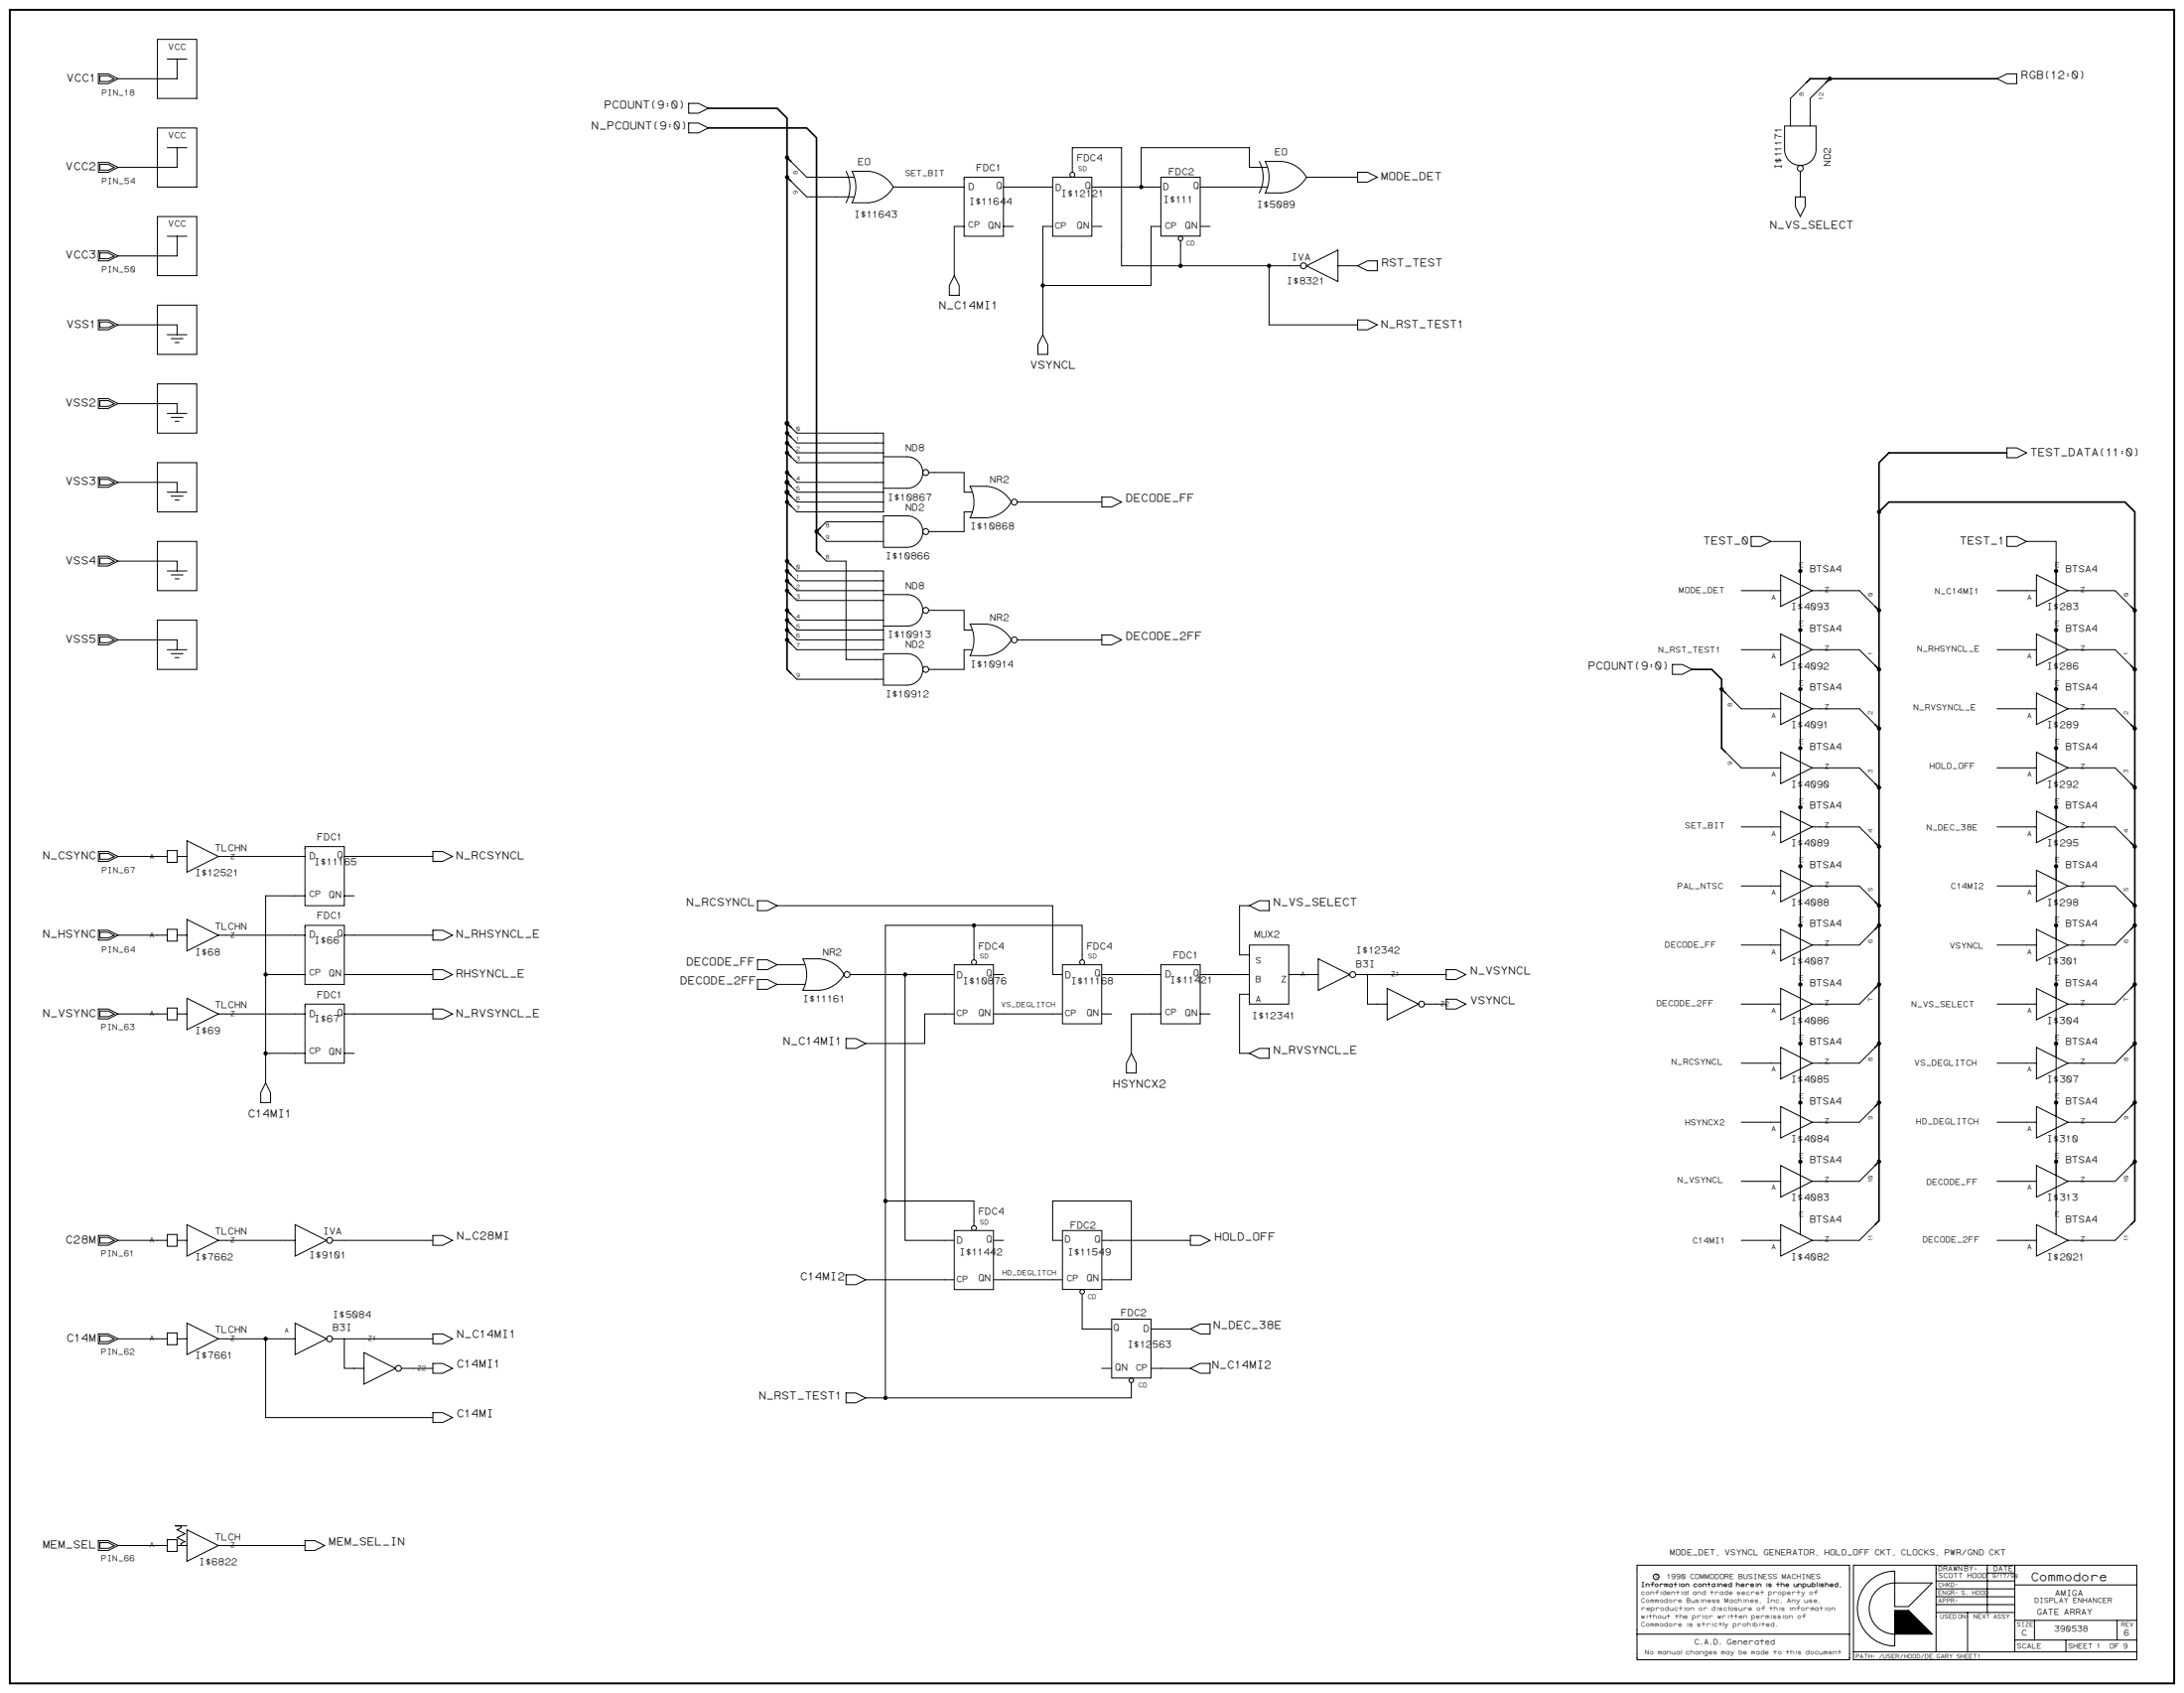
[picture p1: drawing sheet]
<svg xmlns="http://www.w3.org/2000/svg" width="1189mm" height="921mm" viewBox="0 0 1189 921" stroke-linecap="round" stroke-linejoin="round" font-family="sans-serif">
<path d="M5 5h1179v911h-1179z" fill="none" stroke="#fff" stroke-width=".54"/>
<path d="M5 5h1179v911h-1179z" fill="none" stroke="#000" stroke-width="1.1"/>
<g fill="none" stroke="#000" stroke-width=".54">
<path d="M86 21h21v33h-21zM91 32h11M96 32v11h-32M375 56h5l6 3-6 3h-5zM975 54v10M985 54v10M64 91h22M431 99l8 8h26M431 88l8 8h26M461 93a18 18 0 0 1 0 17M464 93h9a17 17 0 0 1 13 9 17 17 0 0 1-13 8h-9a18 18 0 0 0 0-17zM584 94v-14h26v65h81"/>
<path d="M680 91v-11h-59v22h6M718 96h21M980 96v11M519 102h-33M552 102h21M621 102h-27M659 102h21M64 139h22M519 123v27M573 123h-5v59M594 123h6M627 123v32h-59"/>
<path d="M643 134v11M702 145h-11v32h48M734 145h5M64 177h22M64 220h22M431 232l3 4h43M434 241h43M434 252h43M434 246h43M509 257h16v11M64 262h22M431 265l3 3h43"/>
<path d="M434 262h43M434 279h43M434 273h43M525 279v10h-16M557 273h43M450 284h27M450 295h27M964 295h16v377M1103 295h16v369M64 305h22M434 311h43M434 316h43"/>
<path d="M450 305h11v54h16M434 337h43M434 327h43M434 321h43M509 332h16v11M948 321h16M991 321h21M1087 321h16M1130 321h21M64 348h22M434 343h43M434 353h43"/>
<path d="M434 348h43M525 353v11h-16M557 348h43M948 353h16M991 353h21M1087 353h16M1130 353h21M434 370h43M948 386h16M991 386h21M1087 386h16M1130 386h21"/>
<path d="M948 418h16M991 418h21M1087 418h16M1130 418h21M102 457l17 9-17 9zM948 450h16M991 450h21M1087 450h16M1130 450h21M64 466h27M91 463h5v6h-5zM96 466h6"/>
<path d="M119 466h42M193 466h43M161 487h-16v102M423 493h150v37M680 493h-5v27M948 482h16M991 482h21M1087 482h16M1130 482h21M64 509h22M123 509h38M193 509h43"/>
<path d="M530 503h59v17M530 503h-48v150h48v11M530 503v17M969 506l17 8-17 9zM969 514h-21M980 503v8M986 514h26M1087 514h16M1130 514h21M145 530h16M193 530h43M423 536h11"/>
<path d="M423 525h11M466 530h27M514 530h-21v145h21M605 530h22M659 530h16M707 530h5M755 530h32M969 538l17 8-17 9zM980 536v7M64 552h22M123 552h38M193 552h43"/>
<path d="M514 552h-11v16h-32M546 552h27M627 552h-11v21M675 541v32h5M782 546h5M969 546h-21M986 546h26M1087 546h16M1130 546h21M145 573h16M969 570l17 8-17 9zM969 578h-21"/>
<path d="M980 568v7M986 578h26M1087 578h16M1130 578h21M980 600v7M969 602l17 9-17 8zM969 611h-21M986 611h26M1087 611h16M1130 611h21M969 634l17 9-17 8zM980 632v8"/>
<path d="M482 653v108M969 643h-21M986 643h26M1087 643h16M1130 643h21M64 675h22M123 675h32M187 675h49M573 675v-22h43v43h-11M605 675h43M969 666l17 9-17 8zM969 675h-21"/>
<path d="M986 675h26M1087 675h16M1130 675h21M471 696h43M546 696h27M589 707v16h11M64 728h22M123 728h22M155 728h-10v43h91M198 728h38M632 723h16M225 744h11"/>
<path d="M616 755v6h-145M632 744h16M648 744l5-2h6v5h-6zM91 838h5v6h-5zM102 832l17 9-17 8zM102 830h-7h4v1l-3 1 5 2-5 3 5 2-2 1v1M64 841h27M96 841h6M119 841h47M1054 852v47M1082 852v25M1082 856h15"/>
<path d="M1097 852v47M1017 861a20 20 0 0 0-4 22 20 20 0 0 0 18 13v-20h8l13 13h-21a14 14 0 0 1-14-14 14 14 0 0 1 14-14h21l-13 13h-8v-19a20 20 0 0 0-14 6zM1031 877h9M1031 878h10M1031 879h11M1031 877h8M1031 880h12M1031 876h8M1031 878h9M1031 879h10M1031 880h11M1054 877h43"/>
<path d="M1054 873h43M1054 869h43M1054 864h43M1054 860h43M1071 877v22M1097 862h66M1009 899v4h154v-51h-154v47h154M1031 882h13M1031 881h12M1031 883h14M1031 884h15M1031 885h16"/>
<path d="M1031 886h18M1031 887h19M1031 888h20M1031 881h13M1031 882h14M1031 883h15M1031 884h16M1031 885h17M1031 889h20M1031 886h17M1031 887h18M1031 888h19"/>
<path d="M1097 892h66M1097 882h66M1107 882v10M1125 892v7M1152 882v10"/>
<circle cx="996" cy="43" r=".9"/>
<circle cx="428" cy="86" r=".9"/>
<circle cx="428" cy="96" r=".9"/>
<circle cx="584" cy="95" r="1.3"/>
<circle cx="621" cy="102" r=".9"/>
<circle cx="568" cy="155" r=".9"/>
<circle cx="643" cy="145" r=".9"/>
<circle cx="691" cy="145" r=".9"/>
<circle cx="428" cy="236" r=".9"/>
<circle cx="428" cy="241" r=".9"/>
<circle cx="428" cy="257" r=".9"/>
<circle cx="428" cy="246" r=".9"/>
<circle cx="428" cy="273" r=".9"/>
<circle cx="1023" cy="279" r=".9"/>
<circle cx="444" cy="289" r=".9"/>
<circle cx="428" cy="316" r=".9"/>
<circle cx="428" cy="305" r=".9"/>
<circle cx="428" cy="311" r=".9"/>
<circle cx="980" cy="311" r=".9"/>
<circle cx="1119" cy="311" r=".9"/>
<circle cx="428" cy="337" r=".9"/>
<circle cx="428" cy="321" r=".9"/>
<circle cx="428" cy="332" r=".9"/>
<circle cx="1023" cy="332" r=".9"/>
<circle cx="1162" cy="332" r=".9"/>
<circle cx="428" cy="343" r=".9"/>
<circle cx="428" cy="348" r=".9"/>
<circle cx="980" cy="343" r=".9"/>
<circle cx="1119" cy="343" r=".9"/>
<circle cx="937" cy="375" r=".9"/>
<circle cx="980" cy="375" r=".9"/>
<circle cx="1023" cy="364" r=".9"/>
<circle cx="1119" cy="375" r=".9"/>
<circle cx="1162" cy="364" r=".9"/>
<circle cx="1023" cy="396" r=".9"/>
<circle cx="1162" cy="396" r=".9"/>
<circle cx="980" cy="407" r=".9"/>
<circle cx="1119" cy="407" r=".9"/>
<circle cx="980" cy="439" r=".9"/>
<circle cx="1023" cy="428" r=".9"/>
<circle cx="1119" cy="439" r=".9"/>
<circle cx="1162" cy="428" r=".9"/>
<circle cx="980" cy="471" r=".9"/>
<circle cx="1023" cy="461" r=".9"/>
<circle cx="1119" cy="471" r=".9"/>
<circle cx="1162" cy="461" r=".9"/>
<circle cx="1023" cy="493" r=".9"/>
<circle cx="1162" cy="493" r=".9"/>
<circle cx="530" cy="503" r=".9"/>
<circle cx="980" cy="503" r=".9"/>
<circle cx="1023" cy="503" r=".9"/>
<circle cx="1119" cy="503" r=".9"/>
<circle cx="1162" cy="503" r=".9"/>
<circle cx="145" cy="530" r=".9"/>
<circle cx="493" cy="530" r=".9"/>
<circle cx="980" cy="536" r=".9"/>
<circle cx="1023" cy="536" r=".9"/>
<circle cx="1119" cy="536" r=".9"/>
<circle cx="1162" cy="536" r=".9"/>
<circle cx="145" cy="573" r=".9"/>
<circle cx="980" cy="568" r=".9"/>
<circle cx="1023" cy="568" r=".9"/>
<circle cx="1119" cy="568" r=".9"/>
<circle cx="1162" cy="568" r=".9"/>
<circle cx="980" cy="600" r=".9"/>
<circle cx="1023" cy="600" r=".9"/>
<circle cx="1119" cy="600" r=".9"/>
<circle cx="1162" cy="600" r=".9"/>
<circle cx="980" cy="632" r=".9"/>
<circle cx="1023" cy="632" r=".9"/>
<circle cx="1119" cy="632" r=".9"/>
<circle cx="1162" cy="632" r=".9"/>
<circle cx="482" cy="653" r=".9"/>
<circle cx="145" cy="728" r=".9"/>
<circle cx="482" cy="761" r=".9"/>
</g>
<g fill="none" stroke="#000" stroke-width=".89">
<path d="M386 59h37l5 5v300M985 43h102M386 70h53l5 5v225M428 96l3 3M428 86l3 2M428 230l3 2M1092 246h-64l-5 6v412M428 262l3 3M1023 279l5-6h129l5 6v385M921 364h11l5 6v37"/>
<circle cx="428" cy="230" r=".9"/>
<circle cx="428" cy="268" r=".9"/>
<circle cx="428" cy="262" r=".9"/>
</g>
<g fill="#000">
<circle cx="996" cy="43" r=".9"/>
<circle cx="428" cy="86" r=".9"/>
<circle cx="428" cy="96" r=".9"/>
<circle cx="621" cy="102" r=".9"/>
<circle cx="568" cy="155" r=".9"/>
<circle cx="643" cy="145" r=".9"/>
<circle cx="691" cy="145" r=".9"/>
<circle cx="428" cy="236" r=".9"/>
<circle cx="428" cy="230" r=".9"/>
<circle cx="428" cy="241" r=".9"/>
<circle cx="428" cy="257" r=".9"/>
<circle cx="428" cy="246" r=".9"/>
<circle cx="428" cy="273" r=".9"/>
<circle cx="428" cy="268" r=".9"/>
<circle cx="428" cy="262" r=".9"/>
<circle cx="1023" cy="279" r=".9"/>
<circle cx="444" cy="289" r=".9"/>
<circle cx="428" cy="316" r=".9"/>
<circle cx="428" cy="305" r=".9"/>
<circle cx="428" cy="311" r=".9"/>
<circle cx="980" cy="311" r=".9"/>
<circle cx="1119" cy="311" r=".9"/>
<circle cx="428" cy="337" r=".9"/>
<circle cx="428" cy="321" r=".9"/>
<circle cx="428" cy="332" r=".9"/>
<circle cx="1023" cy="332" r=".9"/>
<circle cx="1162" cy="332" r=".9"/>
<circle cx="428" cy="343" r=".9"/>
<circle cx="428" cy="348" r=".9"/>
<circle cx="980" cy="343" r=".9"/>
<circle cx="1119" cy="343" r=".9"/>
<circle cx="937" cy="375" r=".9"/>
<circle cx="980" cy="375" r=".9"/>
<circle cx="1023" cy="364" r=".9"/>
<circle cx="1119" cy="375" r=".9"/>
<circle cx="1162" cy="364" r=".9"/>
<circle cx="1023" cy="396" r=".9"/>
<circle cx="1162" cy="396" r=".9"/>
<circle cx="980" cy="407" r=".9"/>
<circle cx="1119" cy="407" r=".9"/>
<circle cx="980" cy="439" r=".9"/>
<circle cx="1023" cy="428" r=".9"/>
<circle cx="1119" cy="439" r=".9"/>
<circle cx="1162" cy="428" r=".9"/>
<circle cx="980" cy="471" r=".9"/>
<circle cx="1023" cy="461" r=".9"/>
<circle cx="1119" cy="471" r=".9"/>
<circle cx="1162" cy="461" r=".9"/>
<circle cx="1023" cy="493" r=".9"/>
<circle cx="1162" cy="493" r=".9"/>
<circle cx="530" cy="503" r=".9"/>
<circle cx="980" cy="503" r=".9"/>
<circle cx="1023" cy="503" r=".9"/>
<circle cx="1119" cy="503" r=".9"/>
<circle cx="1162" cy="503" r=".9"/>
<circle cx="145" cy="530" r=".9"/>
<circle cx="493" cy="530" r=".9"/>
<circle cx="980" cy="536" r=".9"/>
<circle cx="1023" cy="536" r=".9"/>
<circle cx="1119" cy="536" r=".9"/>
<circle cx="1162" cy="536" r=".9"/>
<circle cx="145" cy="573" r=".9"/>
<circle cx="980" cy="568" r=".9"/>
<circle cx="1023" cy="568" r=".9"/>
<circle cx="1119" cy="568" r=".9"/>
<circle cx="1162" cy="568" r=".9"/>
<circle cx="980" cy="600" r=".9"/>
<circle cx="1023" cy="600" r=".9"/>
<circle cx="1119" cy="600" r=".9"/>
<circle cx="1162" cy="600" r=".9"/>
<circle cx="980" cy="632" r=".9"/>
<circle cx="1023" cy="632" r=".9"/>
<circle cx="1119" cy="632" r=".9"/>
<circle cx="1162" cy="632" r=".9"/>
<circle cx="482" cy="653" r=".9"/>
<circle cx="145" cy="728" r=".9"/>
<circle cx="482" cy="761" r=".9"/>
</g>
<path d="M573 96h21v33h-21z" fill="#fff"/>
<g fill="none" stroke="#000" stroke-width=".54">
<path d="M86 70h21v32h-21zM91 80h11M96 80v11h-10M573 96h21v33h-21zM739 94h5l6 2-6 3h-5zM86 177v16h21v-27h-21v11h10v5M91 182h11M93 184h7M95 186h2M953 292h6l5 3-5 2h-6zM54 506h5l5 3-5 2h-5zM54 507h5l3 2-3 1h-5z"/>
<path d="M86 509h5M91 506h5v6h-5zM96 509h6M102 500l17 9-17 8zM119 509h4M161 509h5M166 503h21v33h-21zM187 509h6M675 520h5M680 514h22v32h-22zM161 530h5M187 530h6"/>
<path d="M675 530h5M702 530h5M712 530h6M718 522l17 8-17 9zM744 530v16h11M755 530h-17M755 538l17 8-17 9zM787 528h6l5 2-5 3h-6zM54 549h5l5 3-5 2h-5zM54 550h5l3 2-3 1h-5zM86 552h5M91 548h5v7h-5z"/>
<path d="M96 552h6M102 543l17 9-17 8zM119 552h4M161 552h5M166 546h21v32h-21zM187 552h6M675 541h5M775 546h7M787 544h6l5 2-5 3h-6zM161 573h5M187 573h6M145 589l2 6v5h-5v-5z"/>
<path d="M1103 675h6M1109 666l17 9-17 8zM1119 664v8M1126 675h4M1160 666l-9 9M102 720l17 8-17 9zM161 720l17 8-17 9zM54 726h5l5 2-5 3h-5zM54 727h5l3 2-3 1h-5zM86 728h5M91 725h5v7h-5zM96 728h6"/>
<path d="M119 728h4M155 728h6M181 728h17M187 728v16h11M198 736l17 8-17 9zM236 726h5l5 2-5 3h-5zM600 723h5M627 723h5M648 723l5-3h6v6h-6zM218 744h7M236 742h5l5 2-5 3h-5zM600 744h5"/>
<path d="M627 744h5M236 769h5l5 2-5 3h-5zM54 838h5l5 3-5 3h-5zM54 839h5l3 2-3 1h-5zM891 889v14h116v-51h-116v37h116"/>
<circle cx="736" cy="530" r="1.6"/>
<circle cx="774" cy="546" r="1.6"/>
<circle cx="179" cy="728" r="1.6"/>
<circle cx="217" cy="744" r="1.6"/>
<circle cx="902" cy="858" r="1.6"/>
</g>
<path d="M1162 664l-2 2" fill="none" stroke="#000" stroke-width=".89"/>
<path d="M605 718h22v32h-22z" fill="#fff"/>
<g fill="none" stroke="#000" stroke-width=".54">
<path d="M627 102h5M653 102h6M627 123h5M653 123h6M605 718h22v32h-22zM461 758h5l5 3-5 2h-5zM616 752v3"/>
<circle cx="616" cy="751" r="1.2"/>
</g>
<path d="M632 96h21v32h-21z" fill="#fff"/>
<g fill="none" stroke="#000" stroke-width=".54">
<path d="M632 96h21v32h-21zM680 91h10M685 88a18 18 0 0 1 0 17M689 88h9a17 17 0 0 1 13 8 17 17 0 0 1-13 9h-9a18 18 0 0 0 0-17zM711 96h7M86 118h21v32h-21zM680 102h10M91 129h11M96 129v10h-10M643 131v3M702 145h6M711 145l17-9v17z"/>
<path d="M728 145h6M739 174h5l6 3-6 2h-5zM568 182l2 5v6h-5v-6zM54 217h5l5 3-5 2h-5zM54 218h5l3 2-3 1h-5zM86 220v16h21v-27h-21v11h10v5M91 225h11M93 227h7M95 229h2M431 238l3 3M477 236h4v43h-4M54 260h5l5 2-5 3h-5z"/>
<path d="M431 243l3 3M431 259l3 3M431 249l3 3M477 252h4M477 246h4M477 241h4M481 249h13a9 9 0 0 1 8 8 9 9 0 0 1-8 9h-13M506 257h3M54 261h5l3 2-3 1h-5zM86 262v17h21v-27h-21v10h10v6M91 268h11M93 270h7"/>
<path d="M95 272h2M431 270l3 3M431 275l3 4M477 268h4M477 262h4M477 273h4M525 268h4M525 279h4M528 265h9a17 17 0 0 1 14 8 17 17 0 0 1-14 9h-9a18 18 0 0 0 0-17zM554 273h3M600 270h5l5 3-5 3h-5zM447 291l3 4"/>
<path d="M450 284l-3 3M477 284h4M477 295h4M481 281h13a9 9 0 0 1 8 8 9 9 0 0 1-8 9h-13zM506 289h3M1092 292h6l5 3-5 2h-6zM54 303h5l5 2-5 3h-5zM54 304h5l3 1-3 2h-5zM86 305v16h21v-26h-21v10h10v6M91 311h11M93 313h7M95 315h2"/>
<path d="M431 307l3 4M969 313l17 8-17 9zM980 311v7M964 321h5M986 321h5M54 345h5l5 3-5 3h-5zM54 347h5l3 1-3 2h-5zM86 348v16h21v-27h-21v11h10v5M91 353h11M93 356h7M95 358h2M964 353h5"/>
<path d="M969 345l17 8-17 9zM980 343v7M986 353h5M969 377l17 9-17 8zM980 375v7M964 386h5M986 386h5M964 418h5M969 409l17 9-17 8zM980 407v8M986 418h5M980 439v8"/>
<path d="M964 450h5M969 441l17 9-17 8zM986 450h5M54 463h5l5 3-5 3h-5zM54 464h5l3 2-3 1h-5zM969 473l17 9-17 9zM980 471v8M412 490h6l5 3-5 2h-6zM964 482h5M986 482h5M236 506h5l5 3-5 2h-5zM412 533h6l5 3-5 2h-6z"/>
<path d="M412 522h6l5 3-5 3h-6zM434 525h4M434 536h4M437 522h9a17 17 0 0 1 13 8 17 17 0 0 1-13 9h-9a18 18 0 0 0 0-17zM463 530h3M236 549h5l5 3-5 2h-5zM54 672h5l5 3-5 3h-5zM54 673h5l3 2-3 1h-5zM86 675h5M91 672h5v6h-5zM96 675h6M102 666l17 9-17 8z"/>
<path d="M119 675h4M155 675h6M161 666l17 9-17 8zM181 675h6M236 672h5l5 3-5 3h-5zM573 675h5M600 675h5M573 696h5M600 696h5"/>
<circle cx="643" cy="130" r="1.3"/>
<circle cx="710" cy="145" r="1.6"/>
<circle cx="504" cy="257" r="1.6"/>
<circle cx="552" cy="273" r="1.6"/>
<circle cx="504" cy="289" r="1.6"/>
<circle cx="461" cy="530" r="1.6"/>
<circle cx="179" cy="675" r="1.6"/>
</g>
<path d="M428 236l3 2M428 246l3 3M428 257l3 2M428 241l3 2M428 273l3 2M428 268l3 2M447 287l-3 2 3 2M428 305l3 2" fill="none" stroke="#000" stroke-width=".89"/>
<path d="M578 669h22v33h-22z" fill="#fff"/>
<g fill="none" stroke="#000" stroke-width=".54">
<path d="M530 520v2M514 530h5M541 530h5M514 552h5M541 552h5M578 669h22v33h-22zM589 704v3"/>
<circle cx="530" cy="524" r="1.3"/>
<circle cx="589" cy="703" r="1.3"/>
</g>
<path d="M519 525h22v32h-22z" fill="#fff"/>
<g fill="none" stroke="#000" stroke-width=".54">
<path d="M54 88h5l5 3-5 3h-5zM54 89h5l3 2-3 2h-5zM54 137h5l5 2-5 3h-5zM54 138h5l3 1-3 2h-5zM54 174h5l5 3-5 2h-5zM54 175h5l3 2-3 1h-5zM589 520v2M519 525h22v32h-22zM573 530h5M600 530h5M573 552h5M600 552h5"/>
<path d="M1021 602l-9 9M1021 634l-9 9M1021 666l-9 9"/>
<circle cx="589" cy="524" r="1.3"/>
</g>
<path d="M1023 600l-2 2M1023 632l-2 2M1023 664l-2 2" fill="none" stroke="#000" stroke-width=".89"/>
<path d="M578 525h22v32h-22z" fill="#fff"/>
<g fill="none" stroke="#000" stroke-width=".54">
<path d="M54 40h5l5 3-5 3h-5zM54 41h5l3 2-3 1h-5zM983 45l-8 9M994 45l-9 9M1087 43l5-3h6v6h-6zM375 67h5l6 3-6 2h-5zM971 69h18v12a9 9 0 0 1-9 9 9 9 0 0 1-9-9zM975 64v5M985 64v5M980 93v3M977 107h6v5l-3 6-3-6zM739 145l5-3h6v5h-6z"/>
<path d="M1092 244h6l5 2-5 3h-6zM431 318l3 3M431 313l3 3M447 302l3 3M477 311h4v42h-4M477 316h4M431 323l3 4M431 334l3 3M431 340l3 3M477 337h4M477 327h4M477 321h4"/>
<path d="M481 323h13a9 9 0 0 1 8 9 9 9 0 0 1-8 9h-13M506 332h3M528 340h9a17 17 0 0 1 14 8 17 17 0 0 1-14 9h-9a18 18 0 0 0 0-17zM431 345l3 3M431 350l3 3M477 343h4M477 348h4M477 359h4M481 356h13a9 9 0 0 1 8 8 9 9 0 0 1-8 9h-13zM525 343h4M525 353h4M554 348h3"/>
<path d="M600 345h5l5 3-5 3h-5zM431 366l3 4M477 370h4M506 364h3M1012 450l9 8M161 466h5M166 461h21v32h-21zM187 466h6M236 463h5l5 3-5 3h-5zM161 487h5M187 487h6M680 493l5-3h6v5h-6z"/>
<path d="M1012 482l9 9M1021 506l-9 8M236 528h5l5 2-5 3h-5zM578 525h22v32h-22zM627 530h5M632 525h21v32h-21zM653 530h6M1021 538l-9 8M627 552h5M653 552h6M616 573l3 5v6h-6v-6zM680 573l5-3h6v6h-6z"/>
<path d="M1021 570l-9 8M514 675h5M530 664v3M541 675h5M461 694h5l5 2-5 3h-5zM514 696h5M541 696h5M166 838h5l6 3-6 3h-5z"/>
<circle cx="980" cy="92" r="1.6"/>
<circle cx="504" cy="332" r="1.6"/>
<circle cx="552" cy="348" r="1.6"/>
<circle cx="504" cy="364" r="1.6"/>
<circle cx="530" cy="668" r="1.3"/>
</g>
<g fill="none" stroke="#000" stroke-width=".89">
<path d="M985 43l-2 2M996 43l-2 2M444 300l3 2M428 316l3 2M428 311l3 2M428 337l3 3M428 332l3 2M428 321l3 3M428 343l3 2M428 348l3 2M428 364l3 2M1021 458l2 3"/>
<path d="M1021 491l2 2M1023 503l-2 3M1023 536l-2 2M1023 568l-2 2"/>
</g>
<path d="M519 669h22v33h-22z" fill="#fff"/>
<g fill="none" stroke="#000" stroke-width=".54">
<path d="M525 96h21v33h-21zM519 102h6M546 102h6M519 123h6M546 123h6M519 150l3 5v6h-5v-6zM1109 313l17 8-17 9zM1119 311v7M1012 321l9 9M1103 321h6M1126 321h4M1151 321l9 9"/>
<path d="M1012 353l9 9M1103 353h6M1109 345l17 8-17 9zM1119 343v7M1126 353h4M1151 353l9 9M910 362h6l5 2-5 3h-6zM939 377l9 9M1109 377l17 9-17 8zM1119 375v7M1012 386l9 8M1103 386h6"/>
<path d="M1126 386h4M1151 386l9 8M939 409l9 9M1012 418l9 8M1103 418h6M1109 409l17 9-17 8zM1119 407v8M1126 418h4M1151 418l9 8M1119 439v8M1103 450h6M1109 441l17 9-17 8z"/>
<path d="M1126 450h4M1151 450l9 8M1109 473l17 9-17 9zM1119 471v8M1103 482h6M1126 482h4M1151 482l9 9M1103 514h6M1109 506l17 8-17 9zM1119 503v8M1126 514h4M1160 506l-9 8"/>
<path d="M1109 538l17 8-17 9zM1119 536v7M1160 538l-9 8M1103 546h6M1126 546h4M461 565h5l5 3-5 2h-5zM1103 578h6M1109 570l17 8-17 9zM1119 568v7M1126 578h4M1160 570l-9 8M1119 600v7"/>
<path d="M1103 611h6M1109 602l17 9-17 8zM1126 611h4M1160 602l-9 9M1109 634l17 9-17 8zM1119 632v8M1160 634l-9 9M1103 643h6M1126 643h4M519 669h22v33h-22zM648 672h5l6 3-6 3h-5z"/>
</g>
<g fill="none" stroke="#000" stroke-width=".89">
<path d="M1021 330l2 2M1160 330l2 2M937 375l2 2M1021 362l2 2M1160 362l2 2M1021 394l2 2M1160 394l2 2M937 407l2 2M1021 426l2 2M1160 426l2 2M1160 458l2 3M1160 491l2 2"/>
<path d="M1162 503l-2 3M1162 536l-2 2M1162 568l-2 2M1162 600l-2 2M1162 632l-2 2"/>
</g>
<text font-size="6.5" x="1105" y="860">Commodore</text>
<g font-size="6">
<text x="36" y="44">VCC1</text>
<text x="1100" y="43">RGB(12:0)</text>
<text x="329" y="59">PCOUNT(9:0)</text>
<text x="322" y="70">N_PCOUNT(9:0)</text>
<text x="36" y="92">VCC2</text>
<text x="752" y="98">MODE_DET</text>
<text x="963" y="124">N_VS_SELECT</text>
<text x="36" y="141">VCC3</text>
<text x="752" y="145">RST_TEST</text>
<text x="511" y="168">N_C14MI1</text>
<text x="36" y="178">VSS1</text>
<text x="752" y="178">N_RST_TEST1</text>
<text x="561" y="201">VSYNCL</text>
<text x="36" y="221">VSS2</text>
<text x="1105" y="248">TEST_DATA(11:0)</text>
<text x="36" y="264">VSS3</text>
<text x="613" y="273">DECODE_FF</text>
<text x="927" y="296">TEST_0</text>
<text x="1067" y="296">TEST_1</text>
<text x="36" y="307">VSS4</text>
<text x="36" y="349">VSS5</text>
<text x="613" y="348">DECODE_2FF</text>
<text x="864" y="364">PCOUNT(9:0)</text>
<text x="23" y="467">N_CSYNC</text>
<text x="248" y="467">N_RCSYNCL</text>
<text x="374" y="493">N_RCSYNCL</text>
<text x="693" y="493">N_VS_SELECT</text>
<text x="23" y="510">N_HSYNC</text>
<text x="248" y="510">N_RHSYNCL_E</text>
<text x="373" y="525">DECODE_FF</text>
<text x="248" y="532">RHSYNCL_E</text>
<text x="800" y="530">N_VSYNCL</text>
<text x="370" y="536">DECODE_2FF</text>
<text x="800" y="546">VSYNCL</text>
<text x="23" y="553">N_VSYNC</text>
<text x="248" y="553">N_RVSYNCL_E</text>
<text x="426" y="568">N_C14MI1</text>
<text x="693" y="573">N_RVSYNCL_E</text>
<text x="606" y="591">HSYNCX2</text>
<text x="135" y="608">C14MI1</text>
<text x="36" y="676">C28M</text>
<text x="248" y="674">N_C28MI</text>
<text x="661" y="675">HOLD_OFF</text>
<text x="436" y="696">C14MI2</text>
<text x="660" y="723">N_DEC_38E</text>
<text x="36" y="730">C14M</text>
<text x="248" y="728">N_C14MI1</text>
<text x="248" y="744">C14MI1</text>
<text x="659" y="744">N_C14MI2</text>
<text x="413" y="761">N_RST_TEST1</text>
<text x="248" y="771">C14MI</text>
<text x="23" y="842">MEM_SEL</text>
<text x="179" y="840">MEM_SEL_IN</text>
</g>
<g font-size="5.2">
<text x="467" y="90">EO</text>
<text x="586" y="88">FDC4</text>
<text x="694" y="84">EO</text>
<text x="531" y="93">FDC1</text>
<text x="636" y="95">FDC2</text>
<text x="970" y="92" transform="rotate(-90 970 92)">I$11171</text>
<text x="996" y="91" transform="rotate(-90 996 91)">ND2</text>
<text x="527" y="103">D</text>
<text x="542" y="103">Q</text>
<text x="574" y="104">D</text>
<text x="577" y="107">I$12121</text>
<text x="590" y="103">Q</text>
<text x="633" y="103">D</text>
<text x="649" y="103">Q</text>
<text x="527" y="111">I$11644</text>
<text x="633" y="110">I$111</text>
<text x="684" y="113">I$5089</text>
<text x="465" y="118">I$11643</text>
<text x="538" y="124">QN</text>
<text x="586" y="124">QN</text>
<text x="645" y="124">QN</text>
<text x="703" y="141">IVA</text>
<text x="700" y="154">I$8321</text>
<text x="493" y="245">ND8</text>
<text x="539" y="262">NR2</text>
<text x="483" y="272">I$10867</text>
<text x="493" y="277">ND2</text>
<text x="528" y="288">I$10868</text>
<text x="482" y="304">I$10866</text>
<text x="985" y="311">BTSA4</text>
<text x="1124" y="311">BTSA4</text>
<text x="493" y="320">ND8</text>
<text x="975" y="332">I$4093</text>
<text x="1114" y="332">I$283</text>
<text x="539" y="337">NR2</text>
<text x="483" y="347">I$10913</text>
<text x="985" y="343">BTSA4</text>
<text x="1124" y="343">BTSA4</text>
<text x="493" y="352">ND2</text>
<text x="528" y="363">I$10914</text>
<text x="975" y="364">I$4092</text>
<text x="1114" y="364">I$286</text>
<text x="985" y="376">BTSA4</text>
<text x="1124" y="376">BTSA4</text>
<text x="482" y="379">I$10912</text>
<text x="975" y="396">I$4091</text>
<text x="1114" y="396">I$289</text>
<text x="985" y="408">BTSA4</text>
<text x="1124" y="408">BTSA4</text>
<text x="975" y="428">I$4090</text>
<text x="1114" y="428">I$292</text>
<text x="985" y="440">BTSA4</text>
<text x="1124" y="440">BTSA4</text>
<text x="173" y="457">FDC1</text>
<text x="975" y="460">I$4089</text>
<text x="1114" y="460">I$295</text>
<text x="117" y="463">TLCHN</text>
<text x="168" y="467">D</text>
<text x="183" y="467">Q</text>
<text x="171" y="470">I$11165</text>
<text x="985" y="472">BTSA4</text>
<text x="1124" y="472">BTSA4</text>
<text x="106" y="477">I$12521</text>
<text x="179" y="488">QN</text>
<text x="975" y="492">I$4088</text>
<text x="1114" y="492">I$298</text>
<text x="173" y="500">FDC1</text>
<text x="117" y="506">TLCHN</text>
<text x="183" y="510">Q</text>
<text x="683" y="510">MUX2</text>
<text x="985" y="504">BTSA4</text>
<text x="1124" y="504">BTSA4</text>
<text x="168" y="510">D</text>
<text x="171" y="513">I$66</text>
<text x="106" y="520">I$68</text>
<text x="448" y="520">NR2</text>
<text x="532" y="516">FDC4</text>
<text x="591" y="516">FDC4</text>
<text x="638" y="521">FDC1</text>
<text x="738" y="518">I$12342</text>
<text x="738" y="526">B3I</text>
<text x="975" y="525">I$4087</text>
<text x="1114" y="525">I$301</text>
<text x="179" y="531">QN</text>
<text x="521" y="532">D</text>
<text x="537" y="531">Q</text>
<text x="580" y="532">D</text>
<text x="596" y="531">Q</text>
<text x="634" y="532">D</text>
<text x="649" y="531">Q</text>
<text x="524" y="535">I$10876</text>
<text x="583" y="535">I$11168</text>
<text x="637" y="535">I$11421</text>
<text x="985" y="536">BTSA4</text>
<text x="1124" y="536">BTSA4</text>
<text x="173" y="543">FDC1</text>
<text x="437" y="545">I$11161</text>
<text x="117" y="548">TLCHN</text>
<text x="168" y="553">D</text>
<text x="171" y="556">I$67</text>
<text x="183" y="553">Q</text>
<text x="532" y="552">QN</text>
<text x="591" y="552">QN</text>
<text x="645" y="552">QN</text>
<text x="681" y="555">I$12341</text>
<text x="975" y="557">I$4086</text>
<text x="1114" y="557">I$304</text>
<text x="106" y="562">I$69</text>
<text x="985" y="568">BTSA4</text>
<text x="1124" y="568">BTSA4</text>
<text x="179" y="574">QN</text>
<text x="975" y="589">I$4085</text>
<text x="1114" y="589">I$307</text>
<text x="985" y="600">BTSA4</text>
<text x="1124" y="600">BTSA4</text>
<text x="975" y="621">I$4084</text>
<text x="1114" y="621">I$310</text>
<text x="985" y="633">BTSA4</text>
<text x="1124" y="633">BTSA4</text>
<text x="975" y="653">I$4083</text>
<text x="1114" y="653">I$313</text>
<text x="532" y="661">FDC4</text>
<text x="985" y="665">BTSA4</text>
<text x="1124" y="665">BTSA4</text>
<text x="117" y="672">TLCHN</text>
<text x="176" y="672">IVA</text>
<text x="582" y="668">FDC2</text>
<text x="521" y="677">D</text>
<text x="537" y="676">Q</text>
<text x="579" y="676">D</text>
<text x="596" y="676">Q</text>
<text x="522" y="683">I$11442</text>
<text x="581" y="683">I$11549</text>
<text x="106" y="686">I$7662</text>
<text x="168" y="684">I$9101</text>
<text x="975" y="685">I$4082</text>
<text x="1114" y="685">I$2021</text>
<text x="532" y="697">QN</text>
<text x="591" y="697">QN</text>
<text x="181" y="717">I$5084</text>
<text x="610" y="716">FDC2</text>
<text x="117" y="725">TLCHN</text>
<text x="181" y="724">B3I</text>
<text x="606" y="724">Q</text>
<text x="622" y="724">D</text>
<text x="614" y="733">I$12563</text>
<text x="106" y="739">I$7661</text>
<text x="607" y="745">QN</text>
<text x="117" y="838">TLCH</text>
<text x="108" y="852">I$6822</text>
</g>
<g font-size="4.8">
<text x="91" y="27">VCC</text>
<text x="91" y="75">VCC</text>
<text x="91" y="123">VCC</text>
<text x="527" y="123">CP</text>
<text x="574" y="124">CP</text>
<text x="634" y="124">CP</text>
<text x="168" y="488">CP</text>
<text x="683" y="524">S</text>
<text x="168" y="531">CP</text>
<text x="683" y="535">B</text>
<text x="697" y="535">Z</text>
<text x="683" y="545">A</text>
<text x="634" y="552">CP</text>
<text x="520" y="553">CP</text>
<text x="579" y="553">CP</text>
<text x="168" y="573">CP</text>
<text x="520" y="697">CP</text>
<text x="580" y="697">CP</text>
<text x="618" y="745">CP</text>
</g>
<g font-size="4.5">
<text x="55" y="52">PIN_18</text>
<text x="493" y="96">SET_BIT</text>
<text x="55" y="100">PIN_54</text>
<text x="55" y="148">PIN_50</text>
<text x="914" y="323">MODE_DET</text>
<text x="1053" y="323">N_C14MI1</text>
<text x="903" y="355">N_RST_TEST1</text>
<text x="1043" y="355">N_RHSYNCL_E</text>
<text x="1041" y="387">N_RVSYNCL_E</text>
<text x="1050" y="418">HOLD_OFF</text>
<text x="917" y="451">SET_BIT</text>
<text x="1049" y="451">N_DEC_38E</text>
<text x="55" y="475">PIN_67</text>
<text x="913" y="483">PAL_NTSC</text>
<text x="1062" y="483">C14MI2</text>
<text x="906" y="515">DECODE_FF</text>
<text x="1061" y="516">VSYNCL</text>
<text x="55" y="518">PIN_64</text>
<text x="902" y="547">DECODE_2FF</text>
<text x="1040" y="548">N_VS_SELECT</text>
<text x="55" y="560">PIN_63</text>
<text x="910" y="579">N_RCSYNCL</text>
<text x="1042" y="579">VS_DEGLITCH</text>
<text x="1043" y="611">HD_DEGLITCH</text>
<text x="917" y="612">HSYNCX2</text>
<text x="913" y="643">N_VSYNCL</text>
<text x="1049" y="644">DECODE_FF</text>
<text x="921" y="676">C14MI1</text>
<text x="1046" y="676">DECODE_2FF</text>
<text x="55" y="683">PIN_61</text>
<text x="55" y="737">PIN_62</text>
<text x="55" y="849">PIN_66</text>
<text x="909" y="846">MODE_DET, VSYNCL GENERATOR, HOLD_OFF CKT, CLOCKS, PWR/GND CKT</text>
<text x="1119" y="868">AMIGA</text>
<text x="1109" y="878">GATE ARRAY</text>
<text x="1118" y="888">390538</text>
<text x="1100" y="890">C</text>
<text x="1156" y="890">6</text>
</g>
<text font-size="4.2" x="922" y="894">C.A.D. Generated</text>
<g font-size="3.9">
<text x="979" y="308">E</text>
<text x="1119" y="308">E</text>
<text x="993" y="322">Z</text>
<text x="1132" y="322">Z</text>
<text x="964" y="326">A</text>
<text x="1103" y="326">A</text>
<text x="979" y="340">E</text>
<text x="1119" y="340">E</text>
<text x="993" y="354">Z</text>
<text x="1132" y="354">Z</text>
<text x="964" y="358">A</text>
<text x="1103" y="358">A</text>
<text x="979" y="373">E</text>
<text x="1119" y="373">E</text>
<text x="993" y="386">Z</text>
<text x="1132" y="386">Z</text>
<text x="964" y="390">A</text>
<text x="1103" y="390">A</text>
<text x="979" y="405">E</text>
<text x="1119" y="405">E</text>
<text x="993" y="418">Z</text>
<text x="1132" y="418">Z</text>
<text x="964" y="422">A</text>
<text x="1103" y="422">A</text>
<text x="979" y="437">E</text>
<text x="1119" y="437">E</text>
<text x="964" y="455">A</text>
<text x="993" y="450">Z</text>
<text x="1103" y="455">A</text>
<text x="1132" y="450">Z</text>
<text x="81" y="467">A</text>
<text x="125" y="467">Z</text>
<text x="979" y="469">E</text>
<text x="1119" y="469">E</text>
<text x="993" y="482">Z</text>
<text x="1132" y="482">Z</text>
<text x="964" y="487">A</text>
<text x="1103" y="487">A</text>
<text x="979" y="501">E</text>
<text x="1119" y="501">E</text>
<text x="81" y="510">A</text>
<text x="125" y="510">Z</text>
<text x="993" y="515">Z</text>
<text x="1132" y="515">Z</text>
<text x="964" y="519">A</text>
<text x="1103" y="519">A</text>
<text x="979" y="533">E</text>
<text x="1119" y="533">E</text>
<text x="545" y="548">VS_DEGLITCH</text>
<text x="964" y="551">A</text>
<text x="993" y="547">Z</text>
<text x="1103" y="551">A</text>
<text x="1132" y="547">Z</text>
<text x="81" y="553">A</text>
<text x="125" y="553">Z</text>
<text x="979" y="565">E</text>
<text x="1119" y="565">E</text>
<text x="993" y="579">Z</text>
<text x="1132" y="579">Z</text>
<text x="964" y="583">A</text>
<text x="1103" y="583">A</text>
<text x="979" y="598">E</text>
<text x="1119" y="598">E</text>
<text x="993" y="611">Z</text>
<text x="1132" y="611">Z</text>
<text x="964" y="615">A</text>
<text x="1103" y="615">A</text>
<text x="979" y="630">E</text>
<text x="1119" y="630">E</text>
<text x="964" y="647">A</text>
<text x="993" y="643">Z</text>
<text x="1103" y="647">A</text>
<text x="1132" y="643">Z</text>
<text x="979" y="662">E</text>
<text x="1119" y="662">E</text>
<text x="81" y="676">A</text>
<text x="125" y="676">Z</text>
<text x="993" y="675">Z</text>
<text x="1132" y="675">Z</text>
<text x="964" y="680">A</text>
<text x="1103" y="680">A</text>
<text x="546" y="694">HD_DEGLITCH</text>
<text x="81" y="729">A</text>
<text x="125" y="729">Z</text>
<text x="81" y="842">A</text>
<text x="125" y="842">Z</text>
<text x="1055" y="855">DRAWNBY:</text>
<text x="1085" y="855">DATE</text>
<text x="907" y="859">1990 COMMODORE BUSINESS MACHINES</text>
<text x="1055" y="858">SCOTT HOOD</text>
<text x="1107" y="872">DISPLAY ENHANCER</text>
<text x="1098" y="897">SCALE</text>
<text x="1126" y="897">SHEET 1</text>
<text x="1148" y="897">OF 9</text>
</g>
<g font-size="3.6">
<text x="587" y="93">SD</text>
<text x="645" y="133">CD</text>
<text x="533" y="521">SD</text>
<text x="592" y="521">SD</text>
<text x="708" y="531">A</text>
<text x="757" y="531">Z1</text>
<text x="784" y="547">Z2</text>
<text x="533" y="666">SD</text>
<text x="592" y="706">CD</text>
<text x="155" y="725">A</text>
<text x="200" y="729">Z1</text>
<text x="227" y="746">Z2</text>
<text x="620" y="755">CD</text>
</g>
<g font-size="3.5">
<text x="893" y="863">Information contained herein is the unpublished,</text>
<text x="893" y="863">Information contained</text>
<text x="901" y="859">c</text>
<text x="976" y="863">unpublished,</text>
<text x="893" y="868">confidential and trade secret property of</text>
<text x="893" y="872">Commodore Business Machines, Inc. Any use,</text>
<text x="893" y="876">reproduction or disclosure of this information</text>
<text x="893" y="881">without the prior written permission of</text>
<text x="893" y="885">Commodore is strictly prohibited.</text>
<text x="895" y="900">No manual changes may be made to this document</text>
</g>
<g font-size="3.3">
<text x="982" y="52" transform="rotate(-90 982 52)">8</text>
<text x="993" y="54" transform="rotate(-90 993 54)">12</text>
<text x="434" y="95" transform="rotate(-90 434 95)">8</text>
<text x="434" y="106" transform="rotate(-90 434 106)">9</text>
<text x="433" y="235">0</text>
<text x="433" y="240">1</text>
<text x="433" y="245">2</text>
<text x="433" y="251">3</text>
<text x="433" y="261">4</text>
<text x="433" y="267">5</text>
<text x="433" y="272">6</text>
<text x="433" y="277">7</text>
<text x="449" y="287">8</text>
<text x="449" y="294">9</text>
<text x="449" y="304">8</text>
<text x="433" y="310">0</text>
<text x="433" y="315">1</text>
<text x="433" y="320">2</text>
<text x="433" y="326">3</text>
<text x="1019" y="325" transform="rotate(-90 1019 325)">0</text>
<text x="1159" y="325" transform="rotate(-90 1159 325)">0</text>
<text x="433" y="342">5</text>
<text x="433" y="336">4</text>
<text x="433" y="347">6</text>
<text x="433" y="352">7</text>
<text x="1019" y="357" transform="rotate(-90 1019 357)">1</text>
<text x="1159" y="357" transform="rotate(-90 1159 357)">1</text>
<text x="433" y="368">9</text>
<text x="943" y="385" transform="rotate(-90 943 385)">8</text>
<text x="1019" y="389" transform="rotate(-90 1019 389)">2</text>
<text x="1159" y="389" transform="rotate(-90 1159 389)">2</text>
<text x="943" y="417" transform="rotate(-90 943 417)">9</text>
<text x="1019" y="421" transform="rotate(-90 1019 421)">3</text>
<text x="1159" y="421" transform="rotate(-90 1159 421)">3</text>
<text x="1019" y="453" transform="rotate(-90 1019 453)">4</text>
<text x="1159" y="453" transform="rotate(-90 1159 453)">4</text>
<text x="1019" y="485" transform="rotate(-90 1019 485)">5</text>
<text x="1159" y="485" transform="rotate(-90 1159 485)">5</text>
<text x="1019" y="513" transform="rotate(-90 1019 513)">6</text>
<text x="1159" y="513" transform="rotate(-90 1159 513)">6</text>
<text x="1019" y="545" transform="rotate(-90 1019 545)">7</text>
<text x="1159" y="545" transform="rotate(-90 1159 545)">7</text>
<text x="1019" y="577" transform="rotate(-90 1019 577)">8</text>
<text x="1159" y="577" transform="rotate(-90 1159 577)">8</text>
<text x="1019" y="609" transform="rotate(-90 1019 609)">9</text>
<text x="1159" y="609" transform="rotate(-90 1159 609)">9</text>
<text x="1019" y="644" transform="rotate(-90 1019 644)">10</text>
<text x="1159" y="644" transform="rotate(-90 1159 644)">10</text>
<text x="1019" y="676" transform="rotate(-90 1019 676)">11</text>
<text x="1159" y="676" transform="rotate(-90 1159 676)">11</text>
<text x="1055" y="863">CHKD:</text>
<text x="1055" y="868">ENGR: S. HOOD</text>
<text x="1055" y="872">APPR:</text>
<text x="1056" y="881">USED ON</text>
<text x="1074" y="881">NEXT ASSY</text>
<text x="1098" y="885">SIZE</text>
<text x="1155" y="885">REV</text>
<text x="1010" y="902">PATH: /USER/HOOD/DE.GARY SHEET1</text>
</g>
<text font-size="3" x="1084" y="858">9/17/90</text>
</svg>
